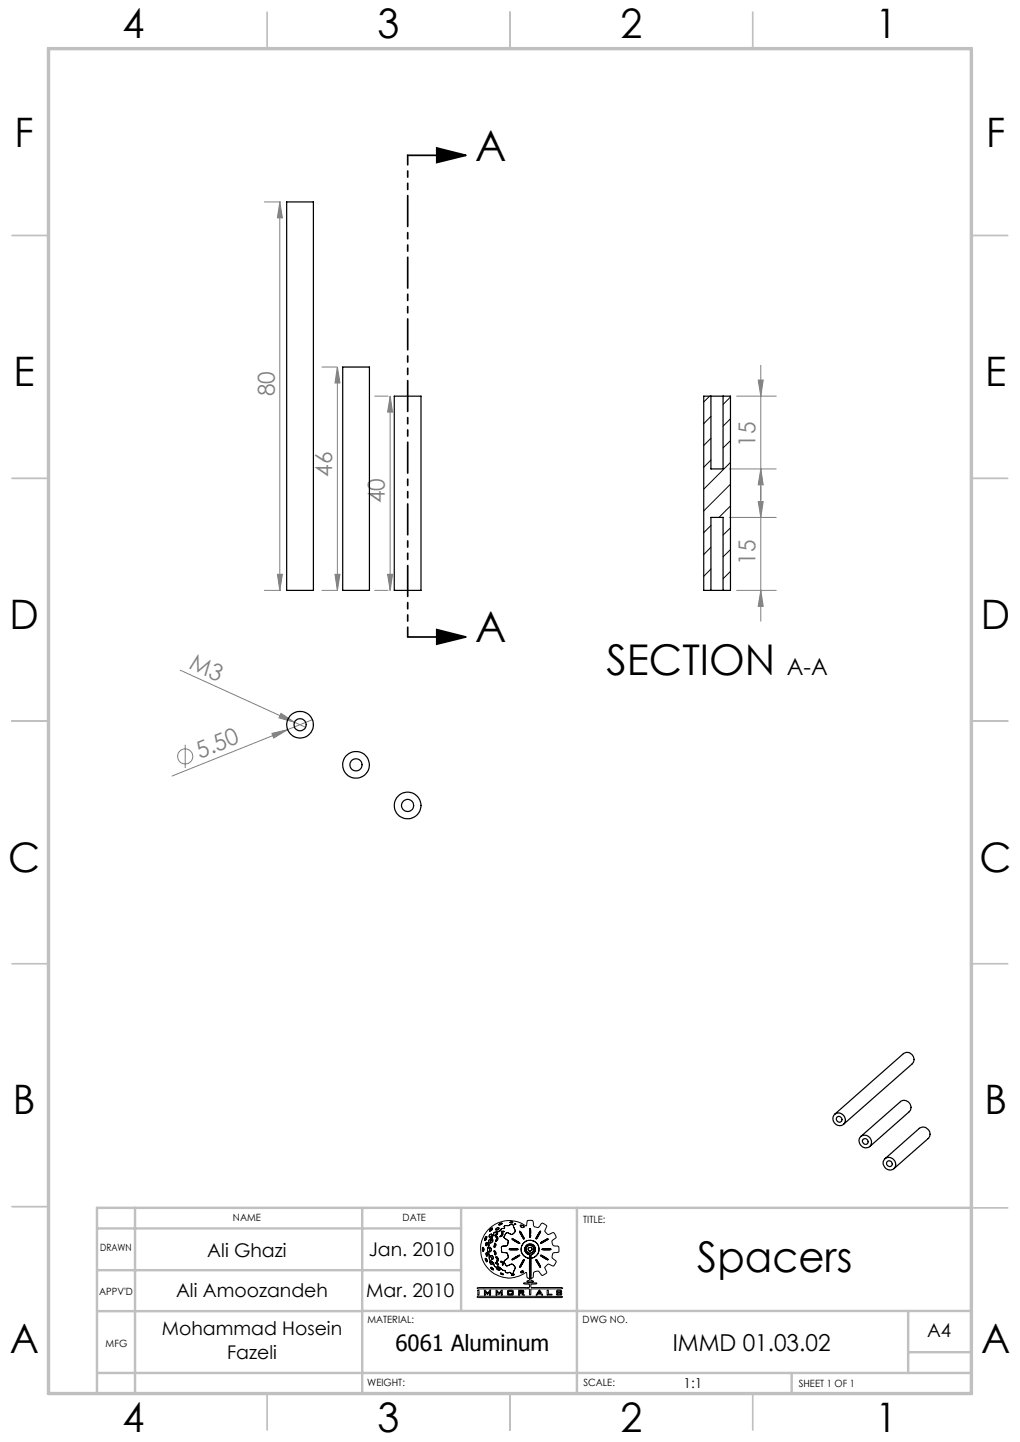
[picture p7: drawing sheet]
<svg xmlns="http://www.w3.org/2000/svg" width="210mm" height="297mm" viewBox="0 0 210 297" stroke-linecap="round" stroke-linejoin="round" font-family="sans-serif">
<g fill="none" stroke="#808080" stroke-width=".21">
<path d="M54.4 41.6h3.3M57.6 41.6v80M57.6 41.6l.5 3.3h-1zM66.3 75.6h3M69.5 75.6v46M69.5 75.6l.5 3.3h-1zM156.1 78.3h1l-.5 3.3zM156.6 75.2v52.7M77.2 81.6h2.7M80.3 81.6v40M80.3 81.6l.5 3.3h-1zM150.1 96.6h9.7"/>
<path d="M151.7 81.6h8.1M156.6 96.6l.5 3.3h-1zM57.1 118.3h1l-.5 3.3zM69 118.3h1l-.5 3.3zM79.8 118.3h1l-.5 3.3zM150.1 106.6h9.7M156.1 103.3h1l-.5 3.3zM37.1 138l23.5 10.8M54.4 121.6h3.3M66.3 121.6h3M77.2 121.6h2.7M151.7 121.6h8.1"/>
<path d="M156.6 121.6l.5 3.3h-1zM38.1 153.4v4.8M56 151.1l3.2-.8-2.9 1.7zM57.9 146.9l2.7 1.9-3.2-1zM60.6 148.8l2.3 1M64.3 148.2l-28.9 11.6"/>
<circle cx="38.1" cy="155.8" r="1.55"/>
</g>
<path d="M83.9 32h12M89.9 30.5l6 1.5-6 1.5zM83.9 131.2h12M89.9 129.7l6 1.5-6 1.5z" fill="none" stroke="#000" stroke-width=".35"/>
<g fill="none" stroke="#000" stroke-width=".21">
<path d="M99.3 257.2l.1 .4M99.6 257.2l-.2-.3-.1 .3M99.6 257.2v.3M99.6 257.5l-.1 .2-.1-.1M99.8 255.1v.2M99.9 259.1a.57 .57 0 0 1 .4 .8zM100.1 258.1l.1 .6M100.1 254.7l.1 .4M100.1 254.7l-.3 .4M100.1 258v.1M100.1 258l.3 .3M100.2 255.1l-.2 .3-.1 .1-.1-.2"/>
<path d="M100.2 258.7h.1M100.3 256h-.2v.6l.2-.2M100.3 256v.4M100.4 257.2l.1 .8M100.4 258.3l-.1 .4M100.5 253.3a6 6 0 0 1 7.9-.8l.1-1a.78 .78 0 0 1 1-.1 .78 .78 0 0 1 .3 .9 .86 .86 0 0 0 .9 .5 .86 .86 0 0 0 .7-.8l.3-.1 .8 .5-.1 .6a.84 .84 0 0 0 .5 1.3l1-.4 .4 .4a.55 .55 0 0 1 0 .8l-.6 .4v.6l.2 .5 1.1 .2 .1 1-1.1 .2a.98 .98 0 0 0-.2 1.2l.7 .6-.4 .9-.2 .1-1.1-.5-.7 .8 .4 1.1-.8 .5-.4-.4a.79 .79 0 0 0-1.1-.4 .79 .79 0 0 0-.4 1l-.1 .2-.4 .2v.4l.6 .2-1.4 .1v-.2l.4-.1 .1-.2v-.2l-.5-.2-.1-.8v-.2h-.2a5.9 5.9 0 0 1-7.8-.9 5.9 5.9 0 0 1 .1-7.9zM100.5 258l.1 .2a1.75 1.75 0 0 0 .5 1.5M100.6 256.1l.1 .4-.3 .7M100.7 257.1v-.2h.2l.2 .3M100.7 257.1l.1 .4M100.8 257.5v.3h.2M100.9 255.9l.2 .1"/>
<path d="M100.9 259.8l-.1 .2 .4 .4 .2-.1-.1-.3M100.9 259.8l.4 .2M100.9 253.2l-.1 .3 .1 .1M100.9 255.2l-.3 .3v.6M101 258.7h.4l.1 .2-.1 .5h-.1zM101 255.7l-.1 .2M101.1 254.2h.1v.3l-.2 .3-.3-.1M101.1 254.2l-.4 .5M101.1 259.7l.4 .4M101.1 257.2l-.1 .6M101.2 255.1l.3 .2M101.2 255.1l-.2 .6"/>
<path d="M101.3 252.9l-.4 .3M101.3 252.9l.1 .2M101.4 253.1l-.5 .5M101.5 255.3l-.1 .4-.3 .3M101.5 255.3v.4l-.4 .3M101.5 254.3l-.1 .6-.5 .3M101.5 254.3l-.1 .4-.5 .5M101.7 257.6l.1 .4M101.7 256.6v.3M101.8 257.6h-.1M101.8 257.6l.3 .3M101.8 256.1l.3 .2v.3l-.4 .3"/>
<path d="M101.8 256.1l-.1 .5M101.8 258l.1 .5M102.1 258.9l.1-.1 .4 .5-.2 .5h-.1l.1-.5zM102.1 260v.1M102.1 260l.3 .2M102.1 257.9v.4l-.2 .2M102.1 254.7l.3 .1 .1 .4-.4 .5 .2-.6zM102.2 253l-.1 .3h.1M102.2 254.1l.2-.2v.2M102.2 254.1l-.3 .3M102.2 253.7l-.4 .1-.3 .5M102.2 253.7l-.5 .2-.2 .4"/>
<path d="M102.3 254.3l-.3 .2-.1-.1M102.4 254.1l-.1 .2M102.6 252.8l.1 .1v.2M102.6 252.8l-.4 .2M102.7 253.1l-.5 .2M103.2 254.5l-.2 .1M103.2 253.6l.2 .2 .4-.2h-.3M103.2 253.6h.3M103.2 260l.2 .1M103.2 260l-.2-.2h.3l.2 .2M103.3 257.3v.6l.6 .1M103.3 253.1l-.7 .6h-.4"/>
<path d="M103.3 257.3v.5l.6 .2M103.3 254l-.1 .5M103.3 254l.2 .1a.55 .55 0 0 1-.6 .6l.1-.1M103.4 251.9l-.6 .2M103.4 251.9l-.5 .4h-.2l.1-.2M103.5 260l.1 .5M103.6 253l-.3 .1M103.8 259.7l.1 .5M103.9 253h-.3M103.9 258l.6 .1 .1 .6M103.9 258l.5 .1 .2 .6M103.9 252.5v.5"/>
<path d="M104 254.3l-.2 .6 .3 .3M104 254.3l-.2 .5 .3 .4M104.1 255.2l.5 .3v.4M104.5 256.5l-1.2 .2v.6M104.5 252.4l-.6 .1M104.6 259.1l-.8 .6M104.6 255.9l-.1 .6M104.6 258.7v.4M105 251.8h.6M105 257.2h1.4M105 257.2l-.2 .1 .3 .1M105 251.8l.3 .1"/>
<path d="M105.1 257.4h1.4M105.2 254.2l-.8-.3-.4 .4M105.2 252.2l.5 .2M105.2 252.2l-.7 .2M105.4 259.4l.2 .1M105.4 255.1l.3 .3 1.3 .7-.3-.3M105.4 255.1l.9 .4M105.6 251.8l-.3 .1M105.6 254.1l-.2 .2-.2-.1M105.7 252.4l.1 .5M105.8 252.9l.2 .4M106 253.8l-.4 .3"/>
<path d="M106 252.1h.2l-.3 .1zM106 253.3v.5M106 253.3l.1 .3-.1 .2M106.3 255.5l.4 .3M106.4 257.2h.2l-.1 .2M106.6 258.6l-1.2 .8M106.8 258.8l-1.2 .7M106.9 258.5l-.3 .1M106.9 258.5l.1 .1-.2 .2M107 253.7l.4 .7M107 253.6l.3 .3M107 253.6v.1"/>
<path d="M107.1 252.5l.1 .2M107.2 252.7l.2 .1M107.3 257.2v.6l.3 .6M107.3 257.2l.1 .7 .2 .5M107.3 253.9l.2 .4M107.4 254.4l.4 .8 .2-.1-.2-.4M107.5 254.3l.3 .4M107.6 252.4l-.3-.1-.2 .2M107.6 252.4l.2 .2M107.6 252.4l-.4-.1-.1 .2M107.6 258.4l.9 .6M107.7 256.1l-.4 1.1"/>
<path d="M107.7 256.1l-.3 .5-.1 .6M107.8 259.9l.2-.4-.2-.1-.8 1.4M107.8 259.9l-.3 .4M107.8 252.6l.1 .1M107.9 255.9l-.2 .2M107.9 252.7l-.5 .1M108.1 257.7l.5 .6M108.1 257v.7M108.3 257.5l.3 .4M108.5 256.8l-.2 .7M108.6 258.3l.4 .1v.6l-.1 .1-.4-.1M108.6 257.9l.7 .2"/>
<path d="M108.7 255.5l1.3 .2M108.7 255.5l-.8 .4M108.7 255.5l.6-.1 .7 .3M108.7 257.4l.5 .3M108.7 257.4l.2 .2 .3 .1M109 256.5l.7 .2 .3 .5M109 256.5l.5 .1 .5 .6M109 256.5l-.5 .3M109 256.9l-.2 .2-.1 .3M109 254.3v.4M109 254.7l.2 .1M109 256.9l.4 .1 .1 .2v.3l-.3 .2"/>
<path d="M109 256.9l-.3 .2v.3M109.1 259.2l-.1 2M109.1 259.2l.2 .1v1.8M109.2 254.3l-.1-1.3-.1 1.3M109.2 254.3l.1 .3M109.3 254.6l-.1 .2M109.4 258.4l-.1 .7M109.5 256.3h-.8l-.4 .3-.2 .4M109.5 256.3l.6 .5M109.5 256.3l-.5-.1-.5 .2-.4 .6M109.9 258.2l-.5 .2M110 257.2l-.2 .5-.5 .4"/>
<path d="M110 257.2l-.3 .7-.4 .2M110 255.7l.8 .7M110.1 256.8l.1 .3M110.2 257.7l-.3 .5M110.2 257.1v.6M110.3 258.8l-1 .3M110.3 259.5h.3l.7 1.5zM110.7 254.3l-.4 .9M110.8 256.4l.2 .7-.1 .6M110.8 256.4l.1 .5v.8M110.9 257.7l-.1 .5-.5 .6M110.9 257.7l-.2 .7-.4 .4"/>
<path d="M111 253.9l-.3 .4M111 253.9l.3-.3-.6 1.3-.4 .3M111.6 258.8l-.3-.3 .5 .2 1.1 .8-.5-.2M111.6 258.8l.4 .3M111.6 255.8l-.3 .3 .4-.2M111.7 257.2h1.5M111.7 257.2l-.1 .1 .2 .1M111.8 257.4h1.5M112 259.1l.4 .2M112 255.5l-.4 .3M112.1 255.7l-.4 .2M112.5 255.4l-.4 .3"/>
<path d="M112.6 255.2h.3l-.4 .2M112.6 255.2l-.6 .3M113.2 257.2l.2 .1-.1 .1M98.2 265.3l.2-.1h10.5v-.7h-.9l-.2-.2 2.7-.1v.2l-1.2 .1v.6l6.4 .1 .1 .2-6.4 .1-.1 1.1-.2 .1-.1-1.1-.3-.2-10.2 .1zM98.3 267h17.4l.1 .1-.3 .2h-16.9l-.4-.1zM98.4 265.7h.2v1h-.2zM99.7 265.7l.3 .1 .4 .5 .4-.6h.2v1h-.2v-.6l-.5 .5-.4-.5v.6h-.2zM101.4 261.2l.2 .2M101.4 261.2l-.3-.2-.1 .1 .6 .5v-.2M101.5 260.1l.2 .5M101.7 260.6l.3 .3M102 260.9h.7l.3 .3"/>
<path d="M102.1 260.1l.3 .3M102.1 265.7l.7 .6 .4-.5 .2-.1v1h-.2v-.6l-.4 .5-.5-.5v.6h-.2zM102.3 261.1l-.1 .2 .2 .2 .4 .1 .1-.1-.1-.2M102.3 261.1l.5 .2M102.4 260.2l.2 .3v.1l-.2-.2M103 261.2l.6 .5M103 262.2l.7 .3h-.4zM103.4 260.1v.4h.2M103.6 261.7h.3M103.9 261.7l.2 .4M103.9 260.2l.3 .5M104.1 262.1h.6"/>
<path d="M104.5 265.8l.2-.1 1 .1v.9h-1.2zM104.7 260.6l-.5 .1M104.7 265.9v.7M104.7 266.6h.7M104.7 265.9h.7M105 262l.2 .3h.5M105 262l-.3 .1M105.1 260.4l-.4 .2M105.1 260.4l.5 .1M105.4 265.9v.7M105.6 260.5l.3 .3M105.8 261.7l-.1 .6"/>
<path d="M105.9 262.5l-.1-.1-.6 .2h.4M105.9 262.5l-.3 .1M105.9 260.8l.2 .4-.3 .5M105.9 260.8l.2 .3-.3 .6M106.8 265.7l1 .1v.5l-.3 .1 .5 .3h-.4l-.4-.3h-.2v.3h-.2zM107 265.9l.6 .1M107 266.2h.6M107 265.9v.3M107 260.8v.2M107.5 261.8l-.3 .2M107.5 261.8l.3 .1M107.5 260.3l-.5 .7"/>
<path d="M107.6 266v.2M107.8 261.9l-.2 .2-.4-.1M109 261.2v2M109 263.2h.3M109.3 262.2v1M109.3 261.1v1.1M110.9 265.8h.3l.5 .9-.9-.2-.4 .2zM111.1 266l.1 .3h-.4zM112.7 265.7h.2v.9h.7v.1h-1zM114.7 265.8h.9v.2h-.2v-.1h-.6v.2l.8 .1v.5h-1l-.1-.2 .3-.1v.2h.6v-.3h-.7l-.1-.1z"/>
</g>
<path d="M83.9 32v99.2" fill="none" stroke="#000" stroke-width=".35" stroke-dasharray="6.3 1.3 1.3 1.3 1.3 1.3" stroke-dashoffset="4.4"/>
<g fill="none" stroke="#c0c0c0" stroke-width=".35">
<path d="M55 2.5v7.5M105 2.5v7.5M155 2.5v7.5M2.5 48.5h7.5M200 48.5h7.5M2.5 98.5h7.5M200 98.5h7.5M2.5 148.5h7.5M200 148.5h7.5M2.5 198.5h7.5M200 198.5h7.5M2.5 248.5h7.5"/>
<path d="M200 248.8h7.5M55 287v7.5M105 287v7.5M155 287v7.5"/>
</g>
<g fill="none" stroke="#c0c0c0" stroke-width=".5">
<path d="M20 253h74.9M27.8 248.8v38.2M74.6 248.8v38.2M94.9 248.8v21.2M118.8 248.8v38.2M200 248.8h-180v38.2M20 270h54.6M20 261.6h74.9M74.6 270h125.4M187 270v12.8M187 278.5h13M20 282.8h180"/>
<path d="M163 282.8v4.2"/>
</g>
<path d="M10 10h190v277h-190z" fill="none" stroke="#c0c0c0" stroke-width=".7"/>
<path d="M89.9 30.5l6 1.5-6 1.5zM89.9 129.7l6 1.5-6 1.5z" fill="#000"/>
<g fill="#808080">
<path d="M57.9 146.9l2.7 1.9-3.2-1z"/>
<path d="M56 151.1l3.2-.8-2.9 1.7z"/>
<path d="M156.6 96.6l.5 3.3h-1zM156.1 78.3h1l-.5 3.3zM156.6 121.6l.5 3.3h-1zM156.1 103.3h1l-.5 3.3z"/>
<path d="M57.6 41.6l.5 3.3h-1zM57.1 118.3h1l-.5 3.3zM69.5 75.6l.5 3.3h-1zM69 118.3h1l-.5 3.3zM80.3 81.6l.5 3.3h-1zM79.8 118.3h1l-.5 3.3z"/>
</g>
<g fill="none" stroke="#000" stroke-width=".25">
<path d="M59 41.6h5.5v80h-5.5zM70.6 75.6h5.5v46h-5.5zM81.2 81.6h5.5v40h-5.5zM146.4 81.6h2.5M146.4 81.6h-1.5v40h1.5M146.4 81.6v15h2.5v-15M148.9 81.6h1.5v40h-1.5M146.4 121.6h2.5M146.4 121.6v-15h2.5v15M171.8 229.5a1.35 1.35 0 0 1 2 .4 1.35 1.35 0 0 1-.6 1.9 1.42 1.42 0 0 1-1.5-.6 1.42 1.42 0 0 1 .1-1.7zM171.8 229.5l14.2-12.5a1.4 1.4 0 0 1 1.8 .3 1.4 1.4 0 0 1 0 1.8l-14.1 12.5M177.2 234.1a1.35 1.35 0 0 1 2 .3 1.35 1.35 0 0 1-.6 2 1.41 1.41 0 0 1-1.5-.7 1.41 1.41 0 0 1 .1-1.6z"/>
<path d="M177.2 234.1l8.2-7.2a1.39 1.39 0 0 1 1.8 .2 1.39 1.39 0 0 1 0 1.9l-8.1 7.1M182.2 238.7a1.38 1.38 0 0 1 1.9 .3 1.38 1.38 0 0 1-.3 1.9 1.42 1.42 0 0 1-1.7-.5 1.42 1.42 0 0 1 .1-1.7zM182.2 238.7l7.1-6.3a1.4 1.4 0 0 1 1.8 .2 1.4 1.4 0 0 1 0 1.9l-7.1 6.2"/>
<circle cx="61.8" cy="149.3" r="2.75"/>
<circle cx="61.8" cy="149.3" r="1.26"/>
<circle cx="73.3" cy="157.5" r="1.26"/>
<circle cx="73.3" cy="157.5" r="2.76"/>
<circle cx="83.9" cy="165.9" r="1.24"/>
<circle cx="83.9" cy="165.9" r="2.75"/>
<circle cx="172.8" cy="230.5" r=".59"/>
<circle cx="178.2" cy="235.1" r=".57"/>
<circle cx="183.1" cy="239.6" r=".59"/>
</g>
<g fill="none" stroke="#000" stroke-width=".21">
<path d="M146.1 81.6l-1.2 1.2M146.4 85.8l-1.5 1.5M146.4 90.3l-1.5 1.5M146.4 94.8l-1.5 1.4M150.4 81.8l-1.5 1.5M150.4 86.3l-1.5 1.5M150.4 90.8l-1.5 1.4M150.4 95.2l-5.5 5.5M150.4 99.7l-5.5 5.5M146.4 108.2l-1.5 1.5M146.4 112.7l-1.5 1.5M146.4 117.2l-1.5 1.5"/>
<path d="M150.4 104.2l-2.4 2.4M150.4 108.7l-1.5 1.5M150.4 113.2l-1.5 1.5M150.4 117.7l-1.5 1.5"/>
</g>
<g font-size="8.7">
<text x="97.8" y="33.1">A</text>
<text x="97.8" y="132.3">A</text>
<text x="124.9" y="139">SECTION</text>
<text x="143.6" y="261.9">Spacers</text>
</g>
<g font-size="8.4">
<text x="25.2" y="7.9">4</text>
<text x="77.7" y="7.9">3</text>
<text x="127.7" y="7.9">2</text>
<text x="180.2" y="7.9">1</text>
<text x="3" y="30.3">F</text>
<text x="203" y="30.3">F</text>
<text x="2.8" y="79.5">E</text>
<text x="202.8" y="79.5">E</text>
<text x="2" y="129.5">D</text>
<text x="202" y="129.5">D</text>
<text x="1.7" y="179.5">C</text>
<text x="201.7" y="179.5">C</text>
<text x="2.7" y="229.5">B</text>
<text x="202.7" y="229.5">B</text>
<text x="2" y="278.8">A</text>
<text x="202" y="278.8">A</text>
<text x="25.2" y="294.9">4</text>
<text x="77.7" y="294.9">3</text>
<text x="127.7" y="294.9">2</text>
<text x="180.2" y="294.9">1</text>
</g>
<g font-size="4.8" fill="#808080">
<text x="56.6" y="81.6" transform="rotate(-90 56.6 81.6)">80</text>
<text x="155.6" y="92" transform="rotate(-90 155.6 92)">15</text>
<text x="68.4" y="98.2" transform="rotate(-90 68.4 98.2)">46</text>
<text x="79.3" y="103.7" transform="rotate(-90 79.3 103.7)">40</text>
<text x="155.6" y="116.4" transform="rotate(-90 155.6 116.4)">15</text>
<text x="38.7" y="137.6" transform="rotate(24 38.7 137.6)">M3</text>
<text x="41.1" y="156.3" transform="rotate(-22 41.1 156.3)">5.50</text>
</g>
<g font-size="4.8">
<text x="162" y="139">A-A</text>
<text x="138.5" y="278.2">IMMD 01.03.02</text>
</g>
<text font-size="4.6" x="81.4" y="278.2">6061 Aluminum</text>
<g font-size="3.9">
<text x="42.7" y="258.9">Ali Ghazi</text>
<text x="75.9" y="258.6">Jan. 2010</text>
<text x="36.2" y="267.1">Ali Amoozandeh</text>
<text x="75.4" y="267.1">Mar. 2010</text>
<text x="33.3" y="275.1">Mohammad Hosein</text>
<text x="190.9" y="275.5">A4</text>
<text x="46.8" y="279.9">Fazeli</text>
</g>
<text font-size="2.8" x="140.7" y="285.8">1:1</text>
<g font-size="2.1">
<text x="48" y="251.5">NAME</text>
<text x="82.9" y="251.5">DATE</text>
<text x="120.1" y="251.9">TITLE:</text>
<text x="20.6" y="257.7">DRAWN</text>
<text x="20.4" y="266.6">APPV'D</text>
<text x="75.6" y="272.5">MATERIAL:</text>
<text x="120" y="272.5">DWG NO.</text>
<text x="21.8" y="277.4">MFG</text>
<text x="75.6" y="285.5">WEIGHT:</text>
<text x="120.1" y="285.5">SCALE:</text>
<text x="164.5" y="285.6">SHEET 1 OF 1</text>
</g>
</svg>
